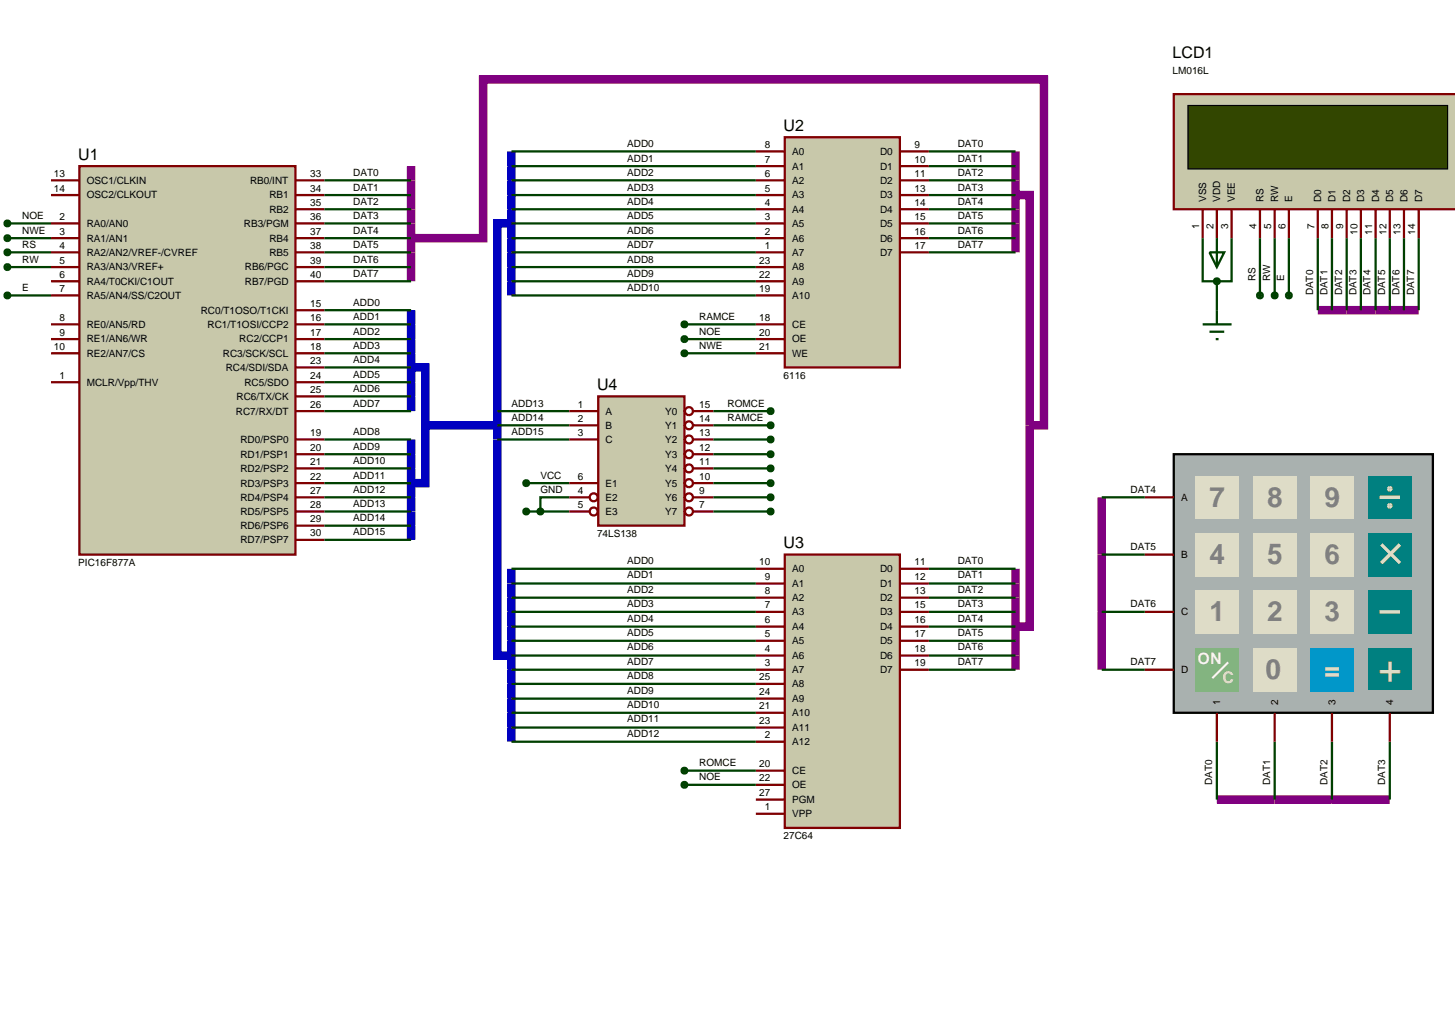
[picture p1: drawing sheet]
<svg xmlns="http://www.w3.org/2000/svg" width="257mm" height="180mm" viewBox="0 0 257 180" stroke-linecap="round" stroke-linejoin="round" font-family="sans-serif">
<path d="M72.5 29.3v20.3M179.1 34.4h2.5v40.6M179.1 26.7v17.8M72.5 42h12.7v-28h98.9v61h-2.5M232.4 54.7h17.8M181.6 75v35.5h-2.5M194.3 87.7v30.4M179.1 100.3v17.8M214.6 141h30.5" fill="none" stroke="#800080" stroke-width="1.5" stroke-linecap="butt"/>
<path d="M90.2 39.4h-2.5v76.2h2.5M90.2 26.7v25.4M72.5 54.7v17.8M72.5 64.8h2.5v10.2M72.5 77.5v17.7M75 75v10.2h-2.5M75 75h12.7M90.2 100.3v30.5" fill="none" stroke="#0000c0" stroke-width="1.5" stroke-linecap="butt"/>
<g fill="none" stroke="#004000" stroke-width=".4">
<path d="M1.3 39.4h7.7M57.2 39.4h15.3M57.2 31.8h15.3M57.2 34.4h15.3M57.2 36.9h15.3M90.2 26.7h43.1M90.2 39.4h43.1M90.2 29.3h43.1M90.2 31.8h43.1M90.2 34.4h43.1M90.2 36.9h43.1M163.8 26.7h15.3"/>
<path d="M163.8 39.4h15.3M163.8 29.3h15.3M163.8 31.8h15.3M163.8 34.4h15.3M163.8 36.9h15.3M1.3 52.1h7.7M1.3 42h7.7M1.3 44.5h7.7M1.3 47.1h7.7M57.2 42h15.3M57.2 44.5h15.3M57.2 47.1h15.3"/>
<path d="M57.2 49.6h15.3M57.2 57.2h15.3M57.2 59.8h15.3M57.2 54.7h15.3M90.2 52.1h43.1M90.2 42h43.1M90.2 44.5h43.1M90.2 47.1h43.1M90.2 49.6h43.1M120.7 57.2h12.6M120.7 59.8h12.6M163.8 42h15.3"/>
<path d="M163.8 44.5h15.3M212.1 42v7.6h2.5M214.6 49.6v5.1M217.2 42v7.6h-2.6M222.2 42v10.1M224.8 42v10.1M227.3 42v10.1M232.4 42v12.7M234.9 42v12.7M237.5 42v12.7M240 42v12.7M242.6 42v12.7"/>
<path d="M245.1 42v12.7M247.6 42v12.7M250.2 42v12.7M57.2 72.5h15.3M57.2 77.5h15.3M57.2 62.3h15.3M57.2 64.8h15.3M57.2 67.4h15.3M57.2 69.9h15.3M87.7 72.5h12.7M87.7 75h12.7M87.7 77.5h12.7"/>
<path d="M120.7 62.3h12.6M125.8 72.5h10.1M125.8 75h10.1M125.8 77.5h10.1M57.2 80.1h15.3M57.2 82.6h15.3M57.2 85.2h15.3M57.2 87.7h15.3M57.2 90.2h15.3M57.2 95.2h15.3M57.2 92.7h15.3M92.8 85.2h7.6"/>
<path d="M92.8 90.2h7.6M100.4 87.7h-5.1v2.5M125.8 80.1h10.1M125.8 82.6h10.1M125.8 85.2h10.1M125.8 87.7h10.1M125.8 90.2h10.1M194.3 87.7h7.6M194.3 97.8h7.6M90.2 100.3h43.1M90.2 115.6h43.1M90.2 102.9h43.1"/>
<path d="M90.2 105.4h43.1M90.2 107.9h43.1M90.2 110.5h43.1M90.2 113h43.1M90.2 118.1h43.1M163.8 100.3h15.3M163.8 115.6h15.3M163.8 102.9h15.3M163.8 105.4h15.3M163.8 107.9h15.3M163.8 110.5h15.3M163.8 113h15.3"/>
<path d="M163.8 118.1h15.3M194.3 107.9h7.6M194.3 118.1h7.6M90.2 130.8h43.1M90.2 120.6h43.1M90.2 123.2h43.1M90.2 125.7h43.1M90.2 128.3h43.1M120.7 135.9h12.6M120.7 138.4h12.6M214.6 130.8v10.2M224.8 130.8v10.2"/>
<path d="M234.9 130.8v10.2M245.1 130.8v10.2"/>
</g>
<path d="M14 29.3h38.1v68.5h-38.1z" fill="#c8c8aa" stroke="#800000" stroke-width=".4"/>
<g fill="none" stroke="#800000" stroke-width=".4">
<path d="M9 39.4h5M9 31.8h5M9 34.4h5M52.1 39.4h5.1M52.1 31.8h5.1M52.1 34.4h5.1M52.1 36.9h5.1M9 42h5M9 44.5h5M9 49.6h5M9 52.1h5M9 57.2h5"/>
<path d="M9 59.8h5M9 47.1h5M52.1 42h5.1M52.1 44.5h5.1M52.1 49.6h5.1M52.1 57.2h5.1M52.1 59.8h5.1M52.1 47.1h5.1M52.1 54.7h5.1M9 62.3h5M9 67.4h5M52.1 62.3h5.1"/>
<path d="M52.1 77.5h5.1M52.1 72.5h5.1M52.1 69.9h5.1M52.1 67.4h5.1M52.1 64.8h5.1M52.1 80.1h5.1M52.1 95.2h5.1M52.1 92.7h5.1M52.1 90.2h5.1M52.1 87.7h5.1M52.1 85.2h5.1M52.1 82.6h5.1"/>
</g>
<path d="M138.4 24.2h20.3v40.6h-20.3z" fill="#c8c8aa" stroke="#800000" stroke-width=".4"/>
<g fill="none" stroke="#800000" stroke-width=".4">
<path d="M133.3 26.7h5.1M133.3 29.3h5.1M133.3 31.8h5.1M133.3 34.4h5.1M133.3 36.9h5.1M133.3 39.4h5.1M158.7 26.7h5.1M158.7 29.3h5.1M158.7 31.8h5.1M158.7 34.4h5.1M158.7 36.9h5.1M158.7 39.4h5.1"/>
<path d="M133.3 42h5.1M133.3 44.5h5.1M133.3 47.1h5.1M133.3 49.6h5.1M133.3 52.1h5.1M133.3 57.2h5.1M133.3 59.8h5.1M158.7 42h5.1M158.7 44.5h5.1M133.3 62.3h5.1"/>
</g>
<path d="M138.4 97.8h20.3v48.2h-20.3z" fill="#c8c8aa" stroke="#800000" stroke-width=".4"/>
<g fill="none" stroke="#800000" stroke-width=".4">
<path d="M133.3 100.3h5.1M133.3 102.9h5.1M133.3 105.4h5.1M133.3 107.9h5.1M133.3 110.5h5.1M133.3 113h5.1M133.3 115.6h5.1M133.3 118.1h5.1M158.7 100.3h5.1M158.7 102.9h5.1M158.7 105.4h5.1M158.7 107.9h5.1"/>
<path d="M158.7 110.5h5.1M158.7 113h5.1M158.7 115.6h5.1M158.7 118.1h5.1M133.3 120.6h5.1M133.3 123.2h5.1M133.3 125.7h5.1M133.3 128.3h5.1M133.3 130.8h5.1M133.3 135.9h5.1M133.3 138.4h5.1M133.3 141h5.1"/>
<path d="M133.3 143.5h5.1"/>
</g>
<path d="M105.5 69.9h15.2v22.8h-15.2z" fill="#c8c8aa" stroke="#800000" stroke-width=".4"/>
<g fill="none" stroke="#800000" stroke-width=".4">
<path d="M100.4 72.5h5.1M100.4 75h5.1M100.4 77.5h5.1M122.3 72.5h3.5M122.3 75h3.5M122.3 77.5h3.5M100.4 85.2h5.1M100.4 87.7h3.6M100.4 90.2h3.6M122.3 85.2h3.5M122.3 87.7h3.5M122.3 90.2h3.5"/>
<path d="M122.3 80.1h3.5M122.3 82.6h3.5"/>
<circle cx="121.5" cy="77.5" r=".7"/>
<circle cx="121.5" cy="75" r=".7"/>
<circle cx="121.5" cy="72.5" r=".7"/>
<circle cx="104.7" cy="90.2" r=".7"/>
<circle cx="104.7" cy="87.7" r=".7"/>
<circle cx="121.5" cy="90.2" r=".7"/>
<circle cx="121.5" cy="80.1" r=".7"/>
<circle cx="121.5" cy="87.7" r=".7"/>
<circle cx="121.5" cy="85.2" r=".7"/>
<circle cx="121.5" cy="82.6" r=".7"/>
</g>
<path d="M135.6 72.1l.3-.1-.5 .5zM135.9 72l.3 .1 .2 .4zM135.9 73l.5-.5-.2 .4zM135.4 72.5l.5 .5-.4-.2z" fill="#004000" stroke="#004000" stroke-width=".4"/>
<path d="M135.9 72l.5 .5-.5 .5-.5-.5z" fill="#004000"/>
<path d="M135.6 74.6l.3-.1-.5 .5zM135.9 74.5l.3 .1 .2 .4zM136.4 75l-.1 .3-.4 .2zM135.4 75l.5 .5-.4-.2z" fill="#004000" stroke="#004000" stroke-width=".4"/>
<path d="M135.4 75l.5-.5 .5 .5-.5 .5z" fill="#004000"/>
<path d="M135.6 77.1l.3-.1-.5 .5zM135.9 77l.3 .1 .2 .4zM135.9 78l.5-.5-.2 .4zM135.4 77.5l.5 .5-.4-.2z" fill="#004000" stroke="#004000" stroke-width=".4"/>
<path d="M135.4 77.5l.5-.5 .5 .5-.5 .5z" fill="#004000"/>
<path d="M135.6 79.7l.3-.1-.5 .5zM135.9 79.6l.3 .1 .2 .4zM135.9 80.6l.5-.5-.2 .4zM135.4 80.1l.5 .5-.4-.2z" fill="#004000" stroke="#004000" stroke-width=".4"/>
<path d="M135.4 80.1l.5-.5 .5 .5-.5 .5z" fill="#004000"/>
<path d="M135.6 82.2l.3-.1-.5 .5zM135.9 82.1l.4 .2 .1 .3zM135.9 83.1l.5-.5-.2 .4zM135.4 82.6l.5 .5-.4-.2z" fill="#004000" stroke="#004000" stroke-width=".4"/>
<path d="M135.9 82.1l.5 .5-.5 .5-.5-.5z" fill="#004000"/>
<path d="M135.6 84.8l.3-.1-.5 .5zM135.9 84.7l.3 .1 .2 .4zM135.9 85.7l.5-.5-.2 .4zM135.4 85.2l.5 .5-.4-.2z" fill="#004000" stroke="#004000" stroke-width=".4"/>
<path d="M135.9 84.7l.5 .5-.5 .5-.5-.5z" fill="#004000"/>
<path d="M135.6 87.3l.3-.1-.5 .5zM135.9 87.2l.3 .1 .2 .4zM136.4 87.7l-.1 .3-.4 .2zM135.4 87.7l.5 .5-.4-.2z" fill="#004000" stroke="#004000" stroke-width=".4"/>
<path d="M135.4 87.7l.5-.5 .5 .5-.5 .5z" fill="#004000"/>
<path d="M135.6 89.8l.3-.1-.5 .5zM135.9 89.7l.3 .1 .2 .4zM135.9 90.7l.5-.5-.2 .4zM135.4 90.2l.5 .5-.3-.1z" fill="#004000" stroke="#004000" stroke-width=".4"/>
<path d="M135.4 90.2l.5-.5 .5 .5-.5 .5z" fill="#004000"/>
<path d="M92.5 84.8l.3-.1-.5 .5zM92.8 84.7l.3 .1 .2 .4zM93.3 85.2l-.2 .4-.3 .1zM92.3 85.2l.5 .5-.4-.2z" fill="#004000" stroke="#004000" stroke-width=".4"/>
<path d="M92.8 84.7l.5 .5-.5 .5-.5-.5z" fill="#004000"/>
<path d="M94.9 89.9l.4-.2-.5 .5zM95.3 89.7l.3 .1 .2 .4zM95.8 90.2l-.2 .4-.3 .1zM94.8 90.2l.5 .5-.3-.1z" fill="#004000" stroke="#004000" stroke-width=".4"/>
<path d="M94.8 90.2l.5-.5 .5 .5-.5 .5z" fill="#004000"/>
<path d="M92.5 89.8l.3-.1-.5 .5zM92.8 89.7l.3 .1 .2 .4zM92.8 90.7l.5-.5-.2 .4zM92.3 90.2l.5 .5-.3-.1z" fill="#004000" stroke="#004000" stroke-width=".4"/>
<path d="M92.3 90.2l.5-.5 .5 .5-.5 .5z" fill="#004000"/>
<path d="M120.4 56.8l.3-.1-.5 .5zM120.7 56.7l.4 .2 .1 .3zM121.2 57.2l-.1 .3-.4 .2zM120.2 57.2l.5 .5-.3-.1z" fill="#004000" stroke="#004000" stroke-width=".4"/>
<path d="M120.2 57.2l.5-.5 .5 .5-.5 .5z" fill="#004000"/>
<path d="M120.3 59.5l.4-.2-.5 .5zM120.7 59.3l.4 .2 .1 .3zM121.2 59.8l-.1 .3-.4 .2zM120.2 59.8l.5 .5-.3-.1z" fill="#004000" stroke="#004000" stroke-width=".4"/>
<path d="M120.2 59.8l.5-.5 .5 .5-.5 .5z" fill="#004000"/>
<path d="M120.3 62l.4-.2-.5 .5zM120.7 61.8l.4 .2 .1 .3zM121.2 62.3l-.1 .3-.4 .2zM120.2 62.3l.5 .5-.3-.1z" fill="#004000" stroke="#004000" stroke-width=".4"/>
<path d="M120.2 62.3l.5-.5 .5 .5-.5 .5z" fill="#004000"/>
<path d="M120.3 135.6l.4-.2-.5 .5zM120.7 135.4l.3 .1 .2 .4zM121.2 135.9l-.1 .3-.4 .2zM120.2 135.9l.5 .5-.3-.1z" fill="#004000" stroke="#004000" stroke-width=".4"/>
<path d="M120.2 135.9l.5-.5 .5 .5-.5 .5z" fill="#004000"/>
<path d="M120.3 138.1l.4-.2-.5 .5zM120.7 137.9l.4 .2 .1 .3zM121.2 138.4l-.2 .4-.3 .1zM120.2 138.4l.5 .5-.3-.1z" fill="#004000" stroke="#004000" stroke-width=".4"/>
<path d="M120.2 138.4l.5-.5 .5 .5-.5 .5z" fill="#004000"/>
<path d="M.9 39.1l.4-.2-.5 .5zM1.3 38.9l.4 .2 .1 .3zM1.3 39.9l.5-.5-.1 .3zM.8 39.4l.5 .5-.4-.2z" fill="#004000" stroke="#004000" stroke-width=".4"/>
<path d="M.8 39.4l.5-.5 .5 .5-.5 .5z" fill="#004000"/>
<path d="M.9 41.7l.4-.2-.5 .5zM1.3 41.5l.4 .2 .1 .3zM1.3 42.5l.5-.5-.1 .3zM.8 42l.5 .5-.4-.2z" fill="#004000" stroke="#004000" stroke-width=".4"/>
<path d="M.8 42l.5-.5 .5 .5-.5 .5z" fill="#004000"/>
<path d="M207 16.6h49.6v20.3h-49.6z" fill="#c8c8aa" stroke="#800000" stroke-width=".4"/>
<path d="M209.5 18.6h45.8v11.2h-45.8z" fill="#324600" stroke="#000" stroke-width=".2"/>
<g fill="none" stroke="#800000" stroke-width=".4">
<path d="M212.1 36.9v5.1M214.6 36.9v5.1M217.2 36.9v5.1M222.2 36.9v5.1M224.8 36.9v5.1M227.3 36.9v5.1M232.4 36.9v5.1M234.9 36.9v5.1M237.5 36.9v5.1M240 36.9v5.1M242.6 36.9v5.1M245.1 36.9v5.1"/>
<path d="M247.6 36.9v5.1M250.2 36.9v5.1"/>
</g>
<path d="M207 80.1h45.7v45.6h-45.7z" fill="#a9b1af" stroke="#000" stroke-width=".4"/>
<g fill="#dedcc7">
<path d="M210.8 83.9h7.6v7.5h-7.6z"/>
<path d="M221 83.9h7.6v7.5h-7.6z"/>
<path d="M231.1 83.9h7.6v7.5h-7.6z"/>
</g>
<path d="M241.3 83.9h7.6v7.5h-7.6z" fill="#008080"/>
<g fill="#dedcc7">
<path d="M210.8 94h7.6v7.6h-7.6z"/>
<path d="M221 94h7.6v7.6h-7.6z"/>
<path d="M231.1 94h7.6v7.6h-7.6z"/>
</g>
<path d="M241.3 94h7.6v7.6h-7.6z" fill="#008080"/>
<g fill="#dedcc7">
<path d="M210.8 104.1h7.6v7.6h-7.6z"/>
<path d="M221 104.1h7.6v7.6h-7.6z"/>
<path d="M231.1 104.1h7.6v7.6h-7.6z"/>
</g>
<path d="M231.1 114.3h7.6v7.6h-7.6z" fill="#0197c9"/>
<path d="M241.3 104.1h7.6v7.6h-7.6z" fill="#008080"/>
<path d="M243.3 87.7h3.6M246.9 96l-3.3 3.3M243.3 107.9h3.6" fill="none" stroke="#dedcc7" stroke-width=".6" stroke-linecap="butt"/>
<g fill="#c8c8aa" stroke="#dedcc7" stroke-width=".6" stroke-linecap="butt">
<path d="M245 86.1l.1-.1-.2 .2zM245.1 86l.2 .2zM245.1 86.4l.2-.2zM244.9 86.2l.2 .2z"/>
<path d="M245 89.1l.1-.1-.2 .2zM245.1 89l.2 .2zM245.1 89.4l.2-.2zM244.9 89.2l.2 .2z"/>
</g>
<g fill="#c8c8aa">
<path d="M245.1 86l.2 .2-.2 .2-.2-.2z"/>
<path d="M245.1 89l.2 .2-.2 .2-.2-.2z"/>
</g>
<path d="M241.3 114.3h7.6v7.3h-7.6z" fill="#008080"/>
<path d="M243.6 96l3.3 3.3" fill="none" stroke="#dedcc7" stroke-width=".6" stroke-linecap="butt"/>
<path d="M210.8 114.3h7.6v7.6h-7.6z" fill="#81b57d"/>
<path d="M216.6 116.8l-2.8 2.8" fill="none" stroke="#fafbdb" stroke-width=".4"/>
<path d="M221 114.3h7.6v7.6h-7.6z" fill="#dedcc7"/>
<path d="M201.9 87.7h5.1M201.9 97.8h5.1M201.9 107.9h5.1M201.9 118.1h5.1M214.6 125.7v5.1M224.8 125.7v5.1M234.9 125.7v5.1M245.1 125.7v5.1" fill="none" stroke="#800000" stroke-width=".4"/>
<path d="M1 44.1l.3-.1-.5 .5zM1.3 44l.4 .2 .1 .3zM1.3 45l.5-.5-.1 .3zM.8 44.5l.5 .5-.4-.2z" fill="#004000" stroke="#004000" stroke-width=".4"/>
<path d="M1.3 44l.5 .5-.5 .5-.5-.5z" fill="#004000"/>
<path d="M1 46.7l.3-.1-.5 .5zM1.3 46.6l.4 .2 .1 .3zM1.3 47.6l.5-.5-.1 .3zM.8 47.1l.5 .5-.4-.2z" fill="#004000" stroke="#004000" stroke-width=".4"/>
<path d="M1.3 46.6l.5 .5-.5 .5-.5-.5z" fill="#004000"/>
<path d="M.9 51.8l.4-.2-.5 .5zM1.3 51.6l.4 .2 .1 .3zM1.3 52.6l.5-.5-.1 .3zM.8 52.1l.5 .5-.4-.2z" fill="#004000" stroke="#004000" stroke-width=".4"/>
<path d="M.8 52.1l.5-.5 .5 .5-.5 .5z" fill="#004000"/>
<path d="M221.8 51.8l.4-.2-.5 .5zM222.2 51.6l.3 .1 .2 .4zM222.2 52.6l.5-.5-.2 .4zM221.7 52.1l.5 .5-.4-.2z" fill="#004000" stroke="#004000" stroke-width=".4"/>
<path d="M222.2 51.6l.5 .5-.5 .5-.5-.5z" fill="#004000"/>
<path d="M224.4 51.8l.4-.2-.5 .5zM224.8 51.6l.3 .1 .2 .4zM224.8 52.6l.5-.5-.2 .4zM224.3 52.1l.5 .5-.4-.2z" fill="#004000" stroke="#004000" stroke-width=".4"/>
<path d="M224.3 52.1l.5-.5 .5 .5-.5 .5z" fill="#004000"/>
<path d="M226.9 51.8l.4-.2-.5 .5zM227.3 51.6l.4 .2 .1 .3zM227.8 52.1l-.1 .3-.4 .2zM226.8 52.1l.5 .5-.4-.2z" fill="#004000" stroke="#004000" stroke-width=".4"/>
<path d="M226.8 52.1l.5-.5 .5 .5-.5 .5z" fill="#004000"/>
<path d="M212.1 57.2h5.1M213.3 44.5h2.6l-1.3 2.6zM213.3 58.5h2.6M214.4 59.8h.5M214.6 42v5.1M214.6 54.7v2.5" fill="none" stroke="#004000" stroke-width=".4"/>
<path d="M214.2 49.3l.4-.2-.5 .5zM214.6 49.1l.4 .2 .1 .3zM215.1 49.6l-.1 .3-.4 .2zM214.1 49.6l.5 .5-.4-.2z" fill="#004000" stroke="#004000" stroke-width=".4"/>
<path d="M214.1 49.6l.5-.5 .5 .5-.5 .5z" fill="#004000"/>
<text font-size="7.1" x="243.1" y="120.4">+</text>
<g font-size="4.9" fill="#808080">
<text x="213.3" y="89.4">7</text>
<text x="223.5" y="89.4">8</text>
<text x="233.6" y="89.4">9</text>
<text x="213.3" y="99.5">4</text>
<text x="223.5" y="99.5">5</text>
<text x="233.6" y="99.5">6</text>
<text x="213.3" y="109.6">1</text>
<text x="223.5" y="109.6">2</text>
<text x="233.6" y="109.6">3</text>
<text x="223.2" y="119.8">0</text>
</g>
<text font-size="4.9" fill="#dedcc7" x="233.5" y="119.8">=</text>
<g font-size="2.8">
<text x="206.8" y="10.3">LCD1</text>
<text x="138.2" y="23.1">U2</text>
<text x="13.8" y="28.2">U1</text>
<text x="105.3" y="68.8">U4</text>
<text x="138.2" y="96.7">U3</text>
</g>
<text font-size="2.8" fill="#fafbdb" x="211.2" y="117.2">ON</text>
<text font-size="2.8" fill="#eff2c4" x="215.6" y="120.5">C</text>
<g font-size="1.8">
<text x="206.8" y="13.1">LM016L</text>
<text x="110.6" y="25.9">ADD0</text>
<text x="110.6" y="28.5">ADD1</text>
<text x="134.9" y="26.1">8</text>
<text x="134.9" y="28.7">7</text>
<text x="139.7" y="27.3">A0</text>
<text x="139.7" y="29.9">A1</text>
<text x="155.2" y="27.3">D0</text>
<text x="155.2" y="29.9">D1</text>
<text x="161.3" y="26.1">9</text>
<text x="161.3" y="28.7">10</text>
<text x="168.9" y="25.9">DAT0</text>
<text x="168.9" y="28.5">DAT1</text>
<text x="9.5" y="31.2">13</text>
<text x="9.5" y="33.8">14</text>
<text x="15.3" y="32.4">OSC1/CLKIN</text>
<text x="15.3" y="35">OSC2/CLKOUT</text>
<text x="44.1" y="32.4">RB0/INT</text>
<text x="47.5" y="35">RB1</text>
<text x="54.7" y="33.8">34</text>
<text x="54.7" y="31.2">33</text>
<text x="62.3" y="31">DAT0</text>
<text x="62.3" y="33.6">DAT1</text>
<text x="110.6" y="31">ADD2</text>
<text x="110.6" y="33.6">ADD3</text>
<text x="134.9" y="31.2">6</text>
<text x="134.9" y="33.8">5</text>
<text x="139.7" y="32.4">A2</text>
<text x="139.7" y="35">A3</text>
<text x="155.2" y="32.4">D2</text>
<text x="155.2" y="35">D3</text>
<text x="161.3" y="31.2">11</text>
<text x="161.3" y="33.8">13</text>
<text x="168.9" y="31">DAT2</text>
<text x="168.9" y="33.6">DAT3</text>
<text x="212.7" y="35.6" transform="rotate(-90 212.7 35.6)">VSS</text>
<text x="215.2" y="35.6" transform="rotate(-90 215.2 35.6)">VDD</text>
<text x="217.8" y="35.6" transform="rotate(-90 217.8 35.6)">VEE</text>
<text x="222.8" y="35.6" transform="rotate(-90 222.8 35.6)">RS</text>
<text x="225.4" y="35.6" transform="rotate(-90 225.4 35.6)">RW</text>
<text x="227.9" y="35.6" transform="rotate(-90 227.9 35.6)">E</text>
<text x="233" y="35.6" transform="rotate(-90 233 35.6)">D0</text>
<text x="235.5" y="35.6" transform="rotate(-90 235.5 35.6)">D1</text>
<text x="238.1" y="35.6" transform="rotate(-90 238.1 35.6)">D2</text>
<text x="240.6" y="35.6" transform="rotate(-90 240.6 35.6)">D3</text>
<text x="243.2" y="35.6" transform="rotate(-90 243.2 35.6)">D4</text>
<text x="245.7" y="35.6" transform="rotate(-90 245.7 35.6)">D5</text>
<text x="248.2" y="35.6" transform="rotate(-90 248.2 35.6)">D6</text>
<text x="250.8" y="35.6" transform="rotate(-90 250.8 35.6)">D7</text>
<text x="3.9" y="38.6">NOE</text>
<text x="3.9" y="41.2">NWE</text>
<text x="10.5" y="38.8">2</text>
<text x="10.5" y="41.4">3</text>
<text x="15.3" y="40">RA0/AN0</text>
<text x="43" y="40">RB3/PGM</text>
<text x="47.5" y="37.5">RB2</text>
<text x="54.7" y="41.4">37</text>
<text x="54.7" y="38.8">36</text>
<text x="54.7" y="36.3">35</text>
<text x="62.3" y="36.1">DAT2</text>
<text x="62.3" y="38.6">DAT3</text>
<text x="62.3" y="41.2">DAT4</text>
<text x="110.6" y="38.6">ADD5</text>
<text x="110.6" y="36.1">ADD4</text>
<text x="110.6" y="41.2">ADD6</text>
<text x="134.9" y="36.3">4</text>
<text x="134.9" y="38.8">3</text>
<text x="134.9" y="41.4">2</text>
<text x="139.7" y="37.5">A4</text>
<text x="139.7" y="40">A5</text>
<text x="155.2" y="37.5">D4</text>
<text x="155.2" y="40">D5</text>
<text x="161.3" y="36.3">14</text>
<text x="161.3" y="38.8">15</text>
<text x="161.3" y="41.4">16</text>
<text x="168.9" y="36.1">DAT4</text>
<text x="168.9" y="38.6">DAT5</text>
<text x="168.9" y="41.2">DAT6</text>
<text x="211.5" y="40.4" transform="rotate(-90 211.5 40.4)">1</text>
<text x="214" y="40.4" transform="rotate(-90 214 40.4)">2</text>
<text x="216.6" y="40.4" transform="rotate(-90 216.6 40.4)">3</text>
<text x="221.6" y="40.4" transform="rotate(-90 221.6 40.4)">4</text>
<text x="224.2" y="40.4" transform="rotate(-90 224.2 40.4)">5</text>
<text x="226.7" y="40.4" transform="rotate(-90 226.7 40.4)">6</text>
<text x="231.8" y="40.4" transform="rotate(-90 231.8 40.4)">7</text>
<text x="234.3" y="40.4" transform="rotate(-90 234.3 40.4)">8</text>
<text x="236.9" y="40.4" transform="rotate(-90 236.9 40.4)">9</text>
<text x="239.4" y="41.4" transform="rotate(-90 239.4 41.4)">10</text>
<text x="242" y="41.4" transform="rotate(-90 242 41.4)">11</text>
<text x="244.5" y="41.4" transform="rotate(-90 244.5 41.4)">12</text>
<text x="247" y="41.4" transform="rotate(-90 247 41.4)">13</text>
<text x="249.6" y="41.4" transform="rotate(-90 249.6 41.4)">14</text>
<text x="3.9" y="43.7">RS</text>
<text x="3.9" y="46.3">RW</text>
<text x="10.5" y="43.9">4</text>
<text x="10.5" y="46.5">5</text>
<text x="15.3" y="42.6">RA1/AN1</text>
<text x="15.3" y="45.1">RA2/AN2/VREF-/CVREF</text>
<text x="15.3" y="47.7">RA3/AN3/VREF+</text>
<text x="43.2" y="47.7">RB6/PGC</text>
<text x="47.5" y="45.1">RB5</text>
<text x="47.5" y="42.6">RB4</text>
<text x="54.7" y="46.5">39</text>
<text x="54.7" y="43.9">38</text>
<text x="62.3" y="43.7">DAT5</text>
<text x="62.3" y="46.3">DAT6</text>
<text x="110.6" y="43.7">ADD7</text>
<text x="110.6" y="46.3">ADD8</text>
<text x="133.9" y="46.5">23</text>
<text x="134.9" y="43.9">1</text>
<text x="139.7" y="42.6">A6</text>
<text x="139.7" y="45.1">A7</text>
<text x="139.7" y="47.7">A8</text>
<text x="155.2" y="42.6">D6</text>
<text x="155.2" y="45.1">D7</text>
<text x="161.3" y="43.9">17</text>
<text x="168.9" y="43.7">DAT7</text>
<text x="3.9" y="51.3">E</text>
<text x="10.5" y="49">6</text>
<text x="10.5" y="51.5">7</text>
<text x="15.3" y="50.2">RA4/T0CKI/C1OUT</text>
<text x="15.3" y="52.7">RA5/AN4/SS/C2OUT</text>
<text x="43.2" y="50.2">RB7/PGD</text>
<text x="54.7" y="49">40</text>
<text x="62.3" y="48.8">DAT7</text>
<text x="62.3" y="53.9">ADD0</text>
<text x="110.6" y="51.3">ADD10</text>
<text x="110.6" y="48.8">ADD9</text>
<text x="133.9" y="49">22</text>
<text x="133.9" y="51.5">19</text>
<text x="139.7" y="50.2">A9</text>
<text x="139.7" y="52.7">A10</text>
<text x="221.4" y="49.6" transform="rotate(-90 221.4 49.6)">RS</text>
<text x="224" y="49.6" transform="rotate(-90 224 49.6)">RW</text>
<text x="226.5" y="49.6" transform="rotate(-90 226.5 49.6)">E</text>
<text x="231.6" y="52.1" transform="rotate(-90 231.6 52.1)">DAT0</text>
<text x="234.1" y="52.1" transform="rotate(-90 234.1 52.1)">DAT1</text>
<text x="236.7" y="52.1" transform="rotate(-90 236.7 52.1)">DAT2</text>
<text x="239.2" y="52.1" transform="rotate(-90 239.2 52.1)">DAT3</text>
<text x="241.7" y="52.1" transform="rotate(-90 241.7 52.1)">DAT4</text>
<text x="244.3" y="52.1" transform="rotate(-90 244.3 52.1)">DAT5</text>
<text x="246.8" y="52.1" transform="rotate(-90 246.8 52.1)">DAT6</text>
<text x="249.4" y="52.1" transform="rotate(-90 249.4 52.1)">DAT7</text>
<text x="10.5" y="56.6">8</text>
<text x="10.5" y="59.2">9</text>
<text x="15.3" y="57.8">RE0/AN5/RD</text>
<text x="35.4" y="55.3">RC0/T1OSO/T1CKI</text>
<text x="36.6" y="57.8">RC1/T1OSI/CCP2</text>
<text x="54.7" y="56.6">16</text>
<text x="54.7" y="59.2">17</text>
<text x="54.7" y="54.1">15</text>
<text x="62.3" y="56.4">ADD1</text>
<text x="62.3" y="59">ADD2</text>
<text x="123.3" y="56.4">RAMCE</text>
<text x="123.3" y="59">NOE</text>
<text x="133.9" y="56.6">18</text>
<text x="133.9" y="59.2">20</text>
<text x="139.7" y="57.8">CE</text>
<text x="9.5" y="61.7">10</text>
<text x="15.3" y="60.4">RE1/AN6/WR</text>
<text x="15.3" y="62.9">RE2/AN7/CS</text>
<text x="39.3" y="62.9">RC3/SCK/SCL</text>
<text x="39.8" y="65.4">RC4/SDI/SDA</text>
<text x="42.2" y="60.4">RC2/CCP1</text>
<text x="54.7" y="61.7">18</text>
<text x="54.7" y="64.2">23</text>
<text x="62.3" y="61.5">ADD3</text>
<text x="62.3" y="64">ADD4</text>
<text x="123.3" y="61.5">NWE</text>
<text x="133.9" y="61.7">21</text>
<text x="139.7" y="60.4">OE</text>
<text x="139.7" y="62.9">WE</text>
<text x="10.5" y="66.8">1</text>
<text x="15.3" y="68">MCLR/Vpp/THV</text>
<text x="41.7" y="70.5">RC6/TX/CK</text>
<text x="43.1" y="68">RC5/SDO</text>
<text x="54.7" y="71.9">26</text>
<text x="54.7" y="69.3">25</text>
<text x="54.7" y="66.8">24</text>
<text x="62.3" y="71.7">ADD7</text>
<text x="62.3" y="66.6">ADD5</text>
<text x="62.3" y="69.1">ADD6</text>
<text x="90.2" y="71.7">ADD13</text>
<text x="101.9" y="71.9">1</text>
<text x="123.3" y="71.9">15</text>
<text x="128.3" y="71.7">ROMCE</text>
<text x="138.2" y="66.9">6116</text>
<text x="41.6" y="73.1">RC7/RX/DT</text>
<text x="54.7" y="76.9">19</text>
<text x="62.3" y="76.7">ADD8</text>
<text x="90.2" y="74.2">ADD14</text>
<text x="90.2" y="76.7">ADD15</text>
<text x="101.9" y="74.4">2</text>
<text x="101.9" y="76.9">3</text>
<text x="106.8" y="73.1">A</text>
<text x="106.8" y="75.6">B</text>
<text x="117.3" y="73.1">Y0</text>
<text x="117.3" y="75.6">Y1</text>
<text x="123.3" y="74.4">14</text>
<text x="123.3" y="76.9">13</text>
<text x="128.3" y="74.2">RAMCE</text>
<text x="42.4" y="78.1">RD0/PSP0</text>
<text x="42.4" y="80.7">RD1/PSP1</text>
<text x="42.4" y="83.2">RD2/PSP2</text>
<text x="54.7" y="79.5">20</text>
<text x="54.7" y="82">21</text>
<text x="62.3" y="79.3">ADD9</text>
<text x="62.3" y="81.8">ADD10</text>
<text x="106.8" y="78.1">C</text>
<text x="117.3" y="78.1">Y2</text>
<text x="117.3" y="80.7">Y3</text>
<text x="117.3" y="83.2">Y4</text>
<text x="123.3" y="79.5">12</text>
<text x="123.3" y="82">11</text>
<text x="42.4" y="88.3">RD4/PSP4</text>
<text x="42.4" y="85.8">RD3/PSP3</text>
<text x="54.7" y="89.6">28</text>
<text x="54.7" y="87.1">27</text>
<text x="54.7" y="84.6">22</text>
<text x="62.3" y="84.4">ADD11</text>
<text x="62.3" y="86.9">ADD12</text>
<text x="62.3" y="89.4">ADD13</text>
<text x="95.3" y="84.4">VCC</text>
<text x="95.3" y="86.9">GND</text>
<text x="101.9" y="84.6">6</text>
<text x="101.9" y="87.1">4</text>
<text x="101.9" y="89.6">5</text>
<text x="106.8" y="85.8">E1</text>
<text x="106.8" y="88.3">E2</text>
<text x="117.3" y="85.8">Y5</text>
<text x="117.3" y="88.3">Y6</text>
<text x="123.3" y="84.6">10</text>
<text x="123.3" y="87.1">9</text>
<text x="123.3" y="89.6">7</text>
<text x="199.4" y="86.9">DAT4</text>
<text x="208.3" y="88.3">A</text>
<text x="42.4" y="95.8">RD7/PSP7</text>
<text x="42.4" y="93.3">RD6/PSP6</text>
<text x="42.4" y="90.8">RD5/PSP5</text>
<text x="54.7" y="94.6">30</text>
<text x="54.7" y="92.1">29</text>
<text x="62.3" y="94.4">ADD15</text>
<text x="62.3" y="91.9">ADD14</text>
<text x="105.3" y="94.7">74LS138</text>
<text x="106.8" y="90.8">E3</text>
<text x="117.3" y="90.8">Y7</text>
<text x="13.8" y="99.8">PIC16F877A</text>
<text x="110.6" y="99.5">ADD0</text>
<text x="110.6" y="102">ADD1</text>
<text x="133.9" y="99.7">10</text>
<text x="139.7" y="100.9">A0</text>
<text x="155.2" y="100.9">D0</text>
<text x="161.3" y="99.7">11</text>
<text x="168.9" y="99.5">DAT0</text>
<text x="168.9" y="102">DAT1</text>
<text x="199.4" y="97">DAT5</text>
<text x="208.3" y="98.4">B</text>
<text x="110.6" y="104.6">ADD2</text>
<text x="110.6" y="107.1">ADD3</text>
<text x="134.9" y="102.3">9</text>
<text x="134.9" y="104.8">8</text>
<text x="134.9" y="107.3">7</text>
<text x="139.7" y="103.5">A1</text>
<text x="139.7" y="106">A2</text>
<text x="155.2" y="103.5">D1</text>
<text x="155.2" y="106">D2</text>
<text x="161.3" y="102.3">12</text>
<text x="161.3" y="104.8">13</text>
<text x="161.3" y="107.3">15</text>
<text x="168.9" y="104.6">DAT2</text>
<text x="168.9" y="107.1">DAT3</text>
<text x="199.4" y="107.1">DAT6</text>
<text x="110.6" y="109.7">ADD4</text>
<text x="110.6" y="112.2">ADD5</text>
<text x="134.9" y="109.9">6</text>
<text x="134.9" y="112.4">5</text>
<text x="139.7" y="108.5">A3</text>
<text x="139.7" y="111.1">A4</text>
<text x="139.7" y="113.6">A5</text>
<text x="155.2" y="108.5">D3</text>
<text x="155.2" y="111.1">D4</text>
<text x="155.2" y="113.6">D5</text>
<text x="161.3" y="109.9">16</text>
<text x="161.3" y="112.4">17</text>
<text x="168.9" y="109.7">DAT4</text>
<text x="168.9" y="112.2">DAT5</text>
<text x="208.3" y="108.5">C</text>
<text x="110.6" y="114.7">ADD6</text>
<text x="110.6" y="117.3">ADD7</text>
<text x="110.6" y="119.8">ADD8</text>
<text x="133.9" y="120">25</text>
<text x="134.9" y="115">4</text>
<text x="134.9" y="117.5">3</text>
<text x="139.7" y="116.2">A6</text>
<text x="139.7" y="118.7">A7</text>
<text x="155.2" y="116.2">D6</text>
<text x="155.2" y="118.7">D7</text>
<text x="161.3" y="115">18</text>
<text x="161.3" y="117.5">19</text>
<text x="168.9" y="117.3">DAT7</text>
<text x="168.9" y="114.7">DAT6</text>
<text x="199.4" y="117.3">DAT7</text>
<text x="208.3" y="118.7">D</text>
<text x="110.6" y="122.4">ADD9</text>
<text x="110.6" y="124.9">ADD10</text>
<text x="133.9" y="122.6">24</text>
<text x="133.9" y="125.1">21</text>
<text x="139.7" y="121.2">A8</text>
<text x="139.7" y="123.8">A9</text>
<text x="215.2" y="124.4" transform="rotate(-90 215.2 124.4)">1</text>
<text x="225.4" y="124.4" transform="rotate(-90 225.4 124.4)">2</text>
<text x="235.5" y="124.4" transform="rotate(-90 235.5 124.4)">3</text>
<text x="245.7" y="124.4" transform="rotate(-90 245.7 124.4)">4</text>
<text x="110.6" y="130">ADD12</text>
<text x="110.6" y="127.4">ADD11</text>
<text x="133.9" y="127.7">23</text>
<text x="134.9" y="130.2">2</text>
<text x="139.7" y="126.3">A10</text>
<text x="139.7" y="128.9">A11</text>
<text x="139.7" y="131.4">A12</text>
<text x="123.3" y="135.1">ROMCE</text>
<text x="123.3" y="137.6">NOE</text>
<text x="133.9" y="135.3">20</text>
<text x="133.9" y="137.8">22</text>
<text x="139.7" y="136.5">CE</text>
<text x="133.9" y="140.4">27</text>
<text x="134.9" y="142.9">1</text>
<text x="139.7" y="139">OE</text>
<text x="139.7" y="141.6">PGM</text>
<text x="213.8" y="138.4" transform="rotate(-90 213.8 138.4)">DAT0</text>
<text x="224" y="138.4" transform="rotate(-90 224 138.4)">DAT1</text>
<text x="234.1" y="138.4" transform="rotate(-90 234.1 138.4)">DAT2</text>
<text x="244.3" y="138.4" transform="rotate(-90 244.3 138.4)">DAT3</text>
<text x="138.2" y="148">27C64</text>
<text x="139.7" y="144.1">VPP</text>
</g>
</svg>
